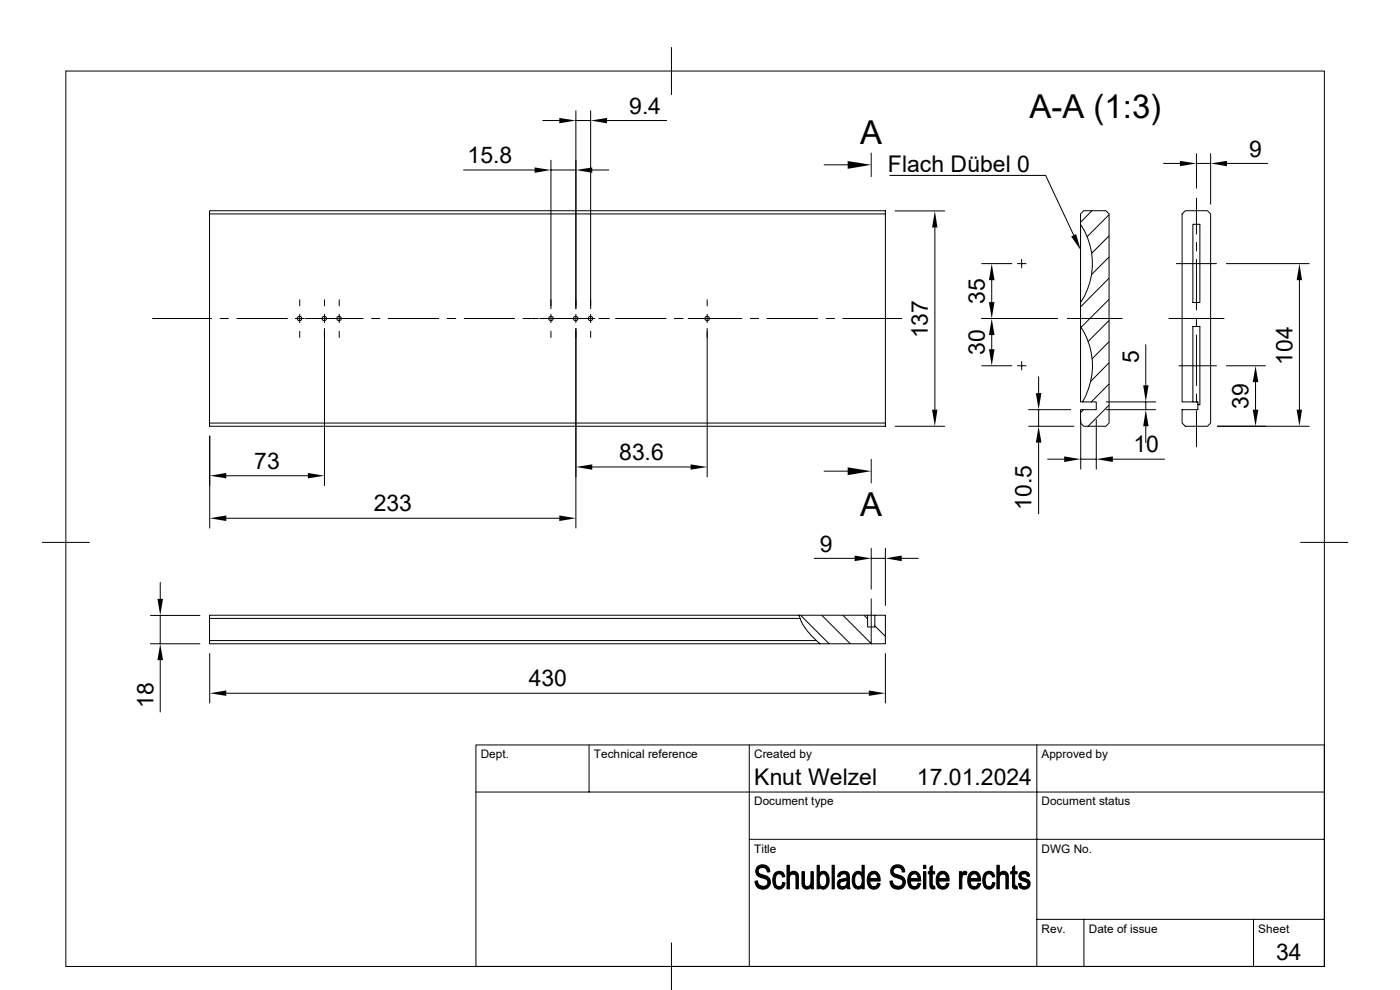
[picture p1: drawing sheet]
<svg xmlns="http://www.w3.org/2000/svg" width="297mm" height="210mm" viewBox="0 0 297 210" stroke-linecap="round" stroke-linejoin="round" font-family="sans-serif">
<g fill="none" stroke="#000" stroke-width=".21">
<path d="M14 15.1h267v189.9h-267zM142.5 10.1v10M98.3 36.1h15.1M115.1 25.6h3.6M116.9 34v31.5M116.9 36.1h5.3M122.2 23.5v42M122.2 25.6h3.1M125.3 23.5v42M125.6 36.1h3.6M128.8 25.6h12.6M174.8 35h5"/>
<path d="M184.8 32.5v5M188.8 37.2h33l6 12.7M246.8 34.7h3.5M253.8 32.6v7.3M253.8 34.7h3M256.8 32.6v10.7M260.3 34.7h8.6M44.5 44.7h143.3v45.7h-143.3zM44.5 45.4h143.3M189.9 44.7h10.5M198.3 48.3v38.6M208.3 55.9h6.4"/>
<path d="M210.4 59.4v4.7M215.9 55.9h1.8M216.7 55v1.8M229.2 45.4l.7-.7h4.7l.7 .7v44.3l-.7 .7h-4.7l-.7-.7v-2.8h3.4v-1.6h-2.9a14.9 14.9 0 0 0-.5-16v-5.1a14.9 14.9 0 0 0 0-16.6zM229.2 47.6v16.6M231.6 44.7l-2.3 2.4M235.2 45.6l-4.6 4.6M235.2 50.1l-3.6 3.6M235.2 54.6l-3.6 3.7M235.2 59.1l-5.9 6M249.6 55.9h8.5M253.1 47.6h1.5v16.6h-1.5z"/>
<path d="M253.8 42v7.7M253.8 51.4v1.8M253.8 55v10.7M260.2 55.9h17.5M275.7 59.4v27.5M32.4 67.6h12.5M46.7 67.6h1.8M50.2 67.6h10.8M62.7 67.6h1.8M63.6 63.6v1.3M63.6 66.7v1.8M63.6 70.3v1.3"/>
<path d="M64.8 67.6h1.4M66.3 67.6h10.7M68.8 63.6v1.3M68.8 66.7v1.8M68.8 69.7v33.3M72 63.6v1.3M72 66.7v1.8M72 70.3v1.3M78.8 67.6h1.8M82.4 67.6h10.7M94.9 67.6h1.8M98.5 67.6h10.7"/>
<path d="M111 67.6h1.7M112.9 67.6h1.3M114.5 67.6h11.7M116.9 66.7v1.8M116.9 70.3v1.3M122.2 66.7v1.8M122.2 69.7v42.3M125.3 66.7v1.8M125.3 70.3v1.3M127 67.6h2.3M130.6 67.6h10.7M143.1 67.6h1.8"/>
<path d="M146 67.6h11.4M150 63.6v1.3M150 66.7v1.8M150 69.7v31.5M159.2 67.6h1.8M162.7 67.6h10.8M175.3 67.6h1.7M178.8 67.6h12.5M208.3 67.6h16M208.3 77.6h6.4M210.4 71.1v3M215.9 77.6h1.8"/>
<path d="M216.7 76.7v1.8M220.3 79.9v3.5M226.4 67.6h11.7M229.2 69.3v16h.5M235.2 63.5l-5.8 5.9M235.2 68l-4.4 4.4M235.2 72.5l-3.5 3.6M235.2 77l-3.8 3.9M243.1 73.1v8.6M248 67.6h11.7M250.1 77.6h8M253.1 69.3h1.5v16.6h-.5v-.6h-1z"/>
<path d="M253.8 67.5v1.8M253.8 71.1v10.7M260.2 77.6h8.3M44.5 89.7h143.3M44.5 92.5v19.5M125.6 99.1h20.9M174.8 99.9h5M184.8 97.5v4.9M189.9 90.4h10.5M218.2 90.4h9.6M218.2 86.9h9M220.3 86.9v3.5"/>
<path d="M220.3 93.9v15.1M222.2 97.4h3.6M229.3 89v10.5M229.3 97.4h3.3M229.9 86.9l-.6 .6M232.6 89v10.5M234.7 86.9h10.5M234.7 85.3h10.5M235.2 81.5l-3.7 3.8M235.2 86l-4.4 4.4M236.1 97.4h11M243.1 85.3v1.6"/>
<path d="M243.1 90.4v3.5M253.1 85.3h-2.3v-39.9l.7-.7h4.7l.6 .7v44.3l-.6 .7h-4.7l-.7-.7v-2.8h3.3v-1M253.8 83.6v1.8M253.8 87.2v7.6M258.3 90.4h19.4M266.4 81.1v5.8M9 115.1h10M48 100.9h17.3M48 109.9h70.7M172.7 118.4h8.6M184.8 116.3v8.7M184.8 118.4h3"/>
<path d="M187.8 116.3v12.1M191.3 118.4h3.5M275.9 115.1h10.1M31.9 130.6h10.5M31.9 136.6h10.5M34 123.6v3.4M34 130.6v6M44.5 138.6v10.5M169.5 130.5l.2 .7M169.5 130.5h14.6v2.5h1.5v-2.5h2.2v6.1h-13.9M169.5 130.5h-125v.7M169.7 131.2l1.4 2.4 2.1 2.3"/>
<path d="M169.7 131.2h-125.2v4.7M169.9 130.6l6 6M173.2 135.9l.7 .7M173.2 135.9h-128.7v.7h129.4M174.4 130.6l6 6M178.9 130.6l6 6M183.3 130.6l.8 .7M184.1 130.5h1.5M184.8 127v9.5M185.6 132.8l2.2 2.2M187.8 138.6v10.5M34 140v11"/>
<path d="M48 147.1h136.3M125 158v10M159 158v47M220 158v47M101 168h180M159 178.1h122M220 195h61M230 195v10M265.9 195v10M142.5 200v10M281 205v-47h-180v47"/>
<circle cx="63.5" cy="67.6" r=".47"/>
<circle cx="68.8" cy="67.6" r=".47"/>
<circle cx="71.9" cy="67.6" r=".47"/>
<circle cx="116.9" cy="67.6" r=".47"/>
<circle cx="122.1" cy="67.6" r=".47"/>
<circle cx="125.3" cy="67.6" r=".47"/>
<circle cx="150" cy="67.6" r=".47"/>
</g>
<g fill="#000" stroke="#000" stroke-width=".21">
<path d="M160.2 186.9h.5a1.15 1.15 0 0 0 1.2 1.1h-1.4z" fill-rule="evenodd"/>
<path d="M160.6 184a1.64 1.64 0 0 1 2.4 0h-1.2a.8 .8 0 0 0-.9 .8 .8 .8 0 0 0 .9 .8 1.54 1.54 0 0 1 1.6 1.9 1.54 1.54 0 0 1-2.3 1l-.6-.5h1.4a.87 .87 0 0 0 1-.8 .87 .87 0 0 0-.9-.9 1.51 1.51 0 0 1-1.5-2.1z" fill-rule="evenodd"/>
<path d="M161.8 184h1.2l.3 1h-.5l-.3-.7z" fill-rule="evenodd"/>
<path d="M164.5 185.1a1.15 1.15 0 0 1 1.7 .2h-.9a1.46 1.46 0 0 0-.8 2l.2 .4 .6 .4h-1a2.64 2.64 0 0 1 .2-3z" fill-rule="evenodd"/>
<path d="M164.3 188.1l1.4-.1 .3-.4v-.4l.5 .1a1.22 1.22 0 0 1-.7 1.3 1.22 1.22 0 0 1-1.5-.5z" fill-rule="evenodd"/>
<path d="M165.3 185.3h.9l.3 .7-.5 .1v-.2a.65 .65 0 0 0-.7-.6z" fill-rule="evenodd"/>
<path d="M167 183.6h.5v1.7l1.7 .1h-1.1l-.5 .4-.1 2.8h-.5z" fill-rule="evenodd"/>
<path d="M167.6 185.1a.99 .99 0 0 1 1.6 .3l-1.7-.1z" fill-rule="evenodd"/>
<path d="M168.3 185.4h1l.1 3.2h-.5v-2.4a.64 .64 0 0 0-.6-.8z" fill-rule="evenodd"/>
<path d="M170.1 184.9h.5v2.5l.2 .4 .4 .3h.8a1.08 1.08 0 0 1-1.3 .4 1.08 1.08 0 0 1-.6-1.3z" fill-rule="evenodd"/>
<path d="M171.3 188.1l.8-.1-.1 .1z" fill-rule="evenodd"/>
<path d="M172 184.9h.6v3.7h-.5v-.6h-.4l.3-.8z" fill-rule="evenodd"/>
<path d="M173.4 183.6h.4v1.7h.8a1.59 1.59 0 0 0-.7 2.2l.4 .6h-.5v.5h-.4z" fill-rule="evenodd"/>
<path d="M173.8 188.1h.8l-.7 .1z" fill-rule="evenodd"/>
<path d="M173.9 185.2a1.14 1.14 0 0 1 1.3-.2 1.14 1.14 0 0 1 .7 1.2 1.73 1.73 0 0 1-1.4 2.4l-.6-.4 .7-.1a1.67 1.67 0 0 0 .6-2.4l-.5-.4h-.9z" fill-rule="evenodd"/>
<path d="M176.5 183.6h.5v5h-.5z" fill-rule="evenodd"/>
<path d="M177.9 185.3h1.1l-.6 .2-.2 .5h-.5z" fill-rule="evenodd"/>
<path d="M177.8 186.9l.3-.2h1.6l-.6 .2a.68 .68 0 0 0-.8 .3 .68 .68 0 0 0 .1 .8l1.2 .2a1.11 1.11 0 0 1-1.6 .3 1.11 1.11 0 0 1-.2-1.6z" fill-rule="evenodd"/>
<path d="M178.3 185a1.21 1.21 0 0 1 1.9 .8l.1 2.8h-.5l-.1-.5h-.6l.5-.5 .1-.9h-1.6l1-.3a.52 .52 0 0 0 .6-.5 .52 .52 0 0 0-.5-.5l-1.3-.1z" fill-rule="evenodd"/>
<path d="M178.8 188.1h.9z" fill-rule="evenodd"/>
<path d="M181.4 185.1l.8-.3 .3 .2 .4 .3h-.8a1.6 1.6 0 0 0-.7 2.3l.4 .4 .3 .1h-.9a2.64 2.64 0 0 1 .2-3z" fill-rule="evenodd"/>
<path d="M181.2 188.1h1.7a.94 .94 0 0 1-.9 .5 .94 .94 0 0 1-.8-.5z" fill-rule="evenodd"/>
<path d="M182.9 183.6h.4v5h-.4v-.5h-.6a1.76 1.76 0 0 0-.1-2.8h-.1h.8z" fill-rule="evenodd"/>
<path d="M184.4 185.3h1l-.6 .3-.3 .8h2.2v.2v.3h-2.2l.2 .9 .7 .3h-1a2.75 2.75 0 0 1 0-2.8z" fill-rule="evenodd"/>
<path d="M184.6 185.1a1.35 1.35 0 0 1 1.5 0 1.35 1.35 0 0 1 .6 1.3h-2.2h1.7l-.4-.9-.4-.2h-1z" fill-rule="evenodd"/>
<path d="M184.4 188.1h1.2l.4-.2 .2-.5 .5 .1a1.3 1.3 0 0 1-.9 1.1 1.3 1.3 0 0 1-1.4-.5z" fill-rule="evenodd"/>
<path d="M188.8 186.9h.5a1.22 1.22 0 0 0 1.2 1.1h-1.4z" fill-rule="evenodd"/>
<path d="M189.3 183.9a1.63 1.63 0 0 1 2.3 .1h-1.2a.77 .77 0 0 0-.9 .7 .77 .77 0 0 0 .8 .8 1.63 1.63 0 0 1 1.7 2.2 1.68 1.68 0 0 1-2.9 .3h1.4a.88 .88 0 0 0 1.1-.8 .88 .88 0 0 0-1-.9 1.53 1.53 0 0 1-1.4-2.3z" fill-rule="evenodd"/>
<path d="M190.4 184h1.2l.3 1h-.5l-.3-.7z" fill-rule="evenodd"/>
<path d="M193 185.3h1l-.6 .3-.3 .8h2.2v.2v.3h-2.2l.2 .9 .7 .3h-1a2.75 2.75 0 0 1 0-2.8z" fill-rule="evenodd"/>
<path d="M193.2 185.1a1.33 1.33 0 0 1 1.5-.1 1.33 1.33 0 0 1 .6 1.4h-2.2h1.7l-.4-.9-.4-.2h-1z" fill-rule="evenodd"/>
<path d="M193 188.1h1.2l.3-.1 .3-.6 .5 .1a1.31 1.31 0 0 1-1 1.1 1.31 1.31 0 0 1-1.3-.5z" fill-rule="evenodd"/>
<path d="M195.9 184.9h.5v3.7h-.5z" fill-rule="evenodd"/>
<path d="M195.9 183.6h.5v.6h-.5z" fill-rule="evenodd"/>
<path d="M197.3 184l.5-.4v1.3h.5v.5h-.5v2.3l.1 .3h.2h-.8v-2.6h-.4v-.5h.4z" fill-rule="evenodd"/>
<path d="M197.3 188h1l.1 .6-.8-.1z" fill-rule="evenodd"/>
<path d="M199 185.4l1-.1-.7 .4-.1 .7h2.1v.5h-2.2l.3 .9 .6 .3h-1a2.81 2.81 0 0 1 0-2.7z" fill-rule="evenodd"/>
<path d="M199.3 185.1a1.34 1.34 0 0 1 1.4 0 1.34 1.34 0 0 1 .6 1.3h-2.1h1.6l-.3-.9-.4-.2h-1.1z" fill-rule="evenodd"/>
<path d="M199 188.1h1.3l.3-.2 .2-.5 .5 .1a1.3 1.3 0 0 1-.9 1.1 1.3 1.3 0 0 1-1.4-.5z" fill-rule="evenodd"/>
<path d="M203.5 184.9h.5v.6h.6a1.01 1.01 0 0 0-.6 1.1v2h-.5z" fill-rule="evenodd"/>
<path d="M204.2 185.1l.1-.1a.56 .56 0 0 1 .8 0l-.1 .6-1-.1z" fill-rule="evenodd"/>
<path d="M205.7 185.4l1-.1-.5 .2-.4 .9h2.2v.5h-2.2l.3 .9 .6 .3h-1a2.81 2.81 0 0 1 0-2.7z" fill-rule="evenodd"/>
<path d="M205.8 185.2a1.35 1.35 0 0 1 1.6-.2 1.35 1.35 0 0 1 .6 1.4h-2.2h1.7l-.2-.7-.3-.3-1.3-.1z" fill-rule="evenodd"/>
<path d="M205.7 188.1h1.2l.4-.2 .2-.5 .5 .1a1.3 1.3 0 0 1-.9 1.1 1.3 1.3 0 0 1-1.4-.5z" fill-rule="evenodd"/>
<path d="M209.1 185.1a1.15 1.15 0 0 1 1.7 .2h-1a1.46 1.46 0 0 0-.7 2l.2 .6 .5 .2h-.9a2.64 2.64 0 0 1 .2-3z" fill-rule="evenodd"/>
<path d="M208.9 188.1l1.3-.1 .4-.8 .5 .1a1.22 1.22 0 0 1-.8 1.3 1.22 1.22 0 0 1-1.4-.5z" fill-rule="evenodd"/>
<path d="M209.8 185.3h1l.2 .7-.5 .1v-.2a.65 .65 0 0 0-.7-.6z" fill-rule="evenodd"/>
<path d="M211.5 183.6h.5v1.7l1.8 .1h-1.1l-.6 .4-.1 2.8h-.5z" fill-rule="evenodd"/>
<path d="M212.2 185.1a.99 .99 0 0 1 1.6 .3l-1.8-.1z" fill-rule="evenodd"/>
<path d="M212.8 185.4h1l.1 3.2h-.5v-2.4a.64 .64 0 0 0-.6-.8z" fill-rule="evenodd"/>
<path d="M214.8 184l.5-.4v1.3h.5v.5h-.5v2.1v.3l.3 .2h-.8v-2.6h-.4v-.5h.4z" fill-rule="evenodd"/>
<path d="M214.8 188h1l.1 .6-.8-.1z" fill-rule="evenodd"/>
<path d="M216.3 185.3h1a.48 .48 0 0 0-.6 .4 .48 .48 0 0 0 .5 .6 1.32 1.32 0 0 1 1.3 1.4 1.29 1.29 0 0 1-2.2 .5l1-.1a.58 .58 0 0 0 .7-.5 .58 .58 0 0 0-.6-.6 1.12 1.12 0 0 1-1.1-1.7z" fill-rule="evenodd"/>
<path d="M216.1 187.5l.5-.1v.2a.67 .67 0 0 0 .7 .5l-1 .1z" fill-rule="evenodd"/>
<path d="M216.5 185.1a1.21 1.21 0 0 1 1.9 .7l-.5 .1a.58 .58 0 0 0-.6-.6h-1z" fill-rule="evenodd"/>
</g>
<g fill="#000">
<path d="M113.4 35.5l3.5 .6-3.5 .6zM118.7 25l3.5 .6-3.5 .6zM122.2 36.1l3.4-.6v1.2zM125.3 25.6l3.5-.6v1.2zM179.8 34.2l5 .8-5 .8zM250.3 34.1l3.5 .6-3.5 .6zM256.8 34.7l3.5-.6v1.2zM198.3 44.7l.6 3.6h-1.2zM210.4 55.9l.6 3.5h-1.2zM227.2 50.2l1.1-.5 1 3.4zM275.7 55.9l.5 3.5h-1.1zM209.8 64.1h1.2l-.6 3.5z"/>
<path d="M210.4 67.6l.6 3.5h-1.2zM209.8 74.1h1.2l-.6 3.5zM122.2 99.1l3.4-.6v1.2zM146.5 98.5l3.5 .6-3.5 .6zM179.8 99.1l5 .8-5 .9zM197.7 86.9h1.2l-.6 3.5zM219.8 83.4h1.1l-.6 3.5zM220.3 90.4l.6 3.5h-1.1zM225.8 96.8l3.5 .6-3.5 .6zM232.6 97.4l3.5-.6v1.2zM243.1 86.9l.6 3.5h-1.2zM242.5 81.7h1.2l-.6 3.6z"/>
<path d="M265.8 86.9h1.2l-.6 3.5zM266.4 77.6l.6 3.5h-1.2zM275.1 86.9h1.1l-.5 3.5zM44.5 100.9l3.5-.6v1.2zM44.5 109.9l3.5-.6v1.2zM65.3 100.3l3.5 .6-3.5 .6zM118.7 109.3l3.5 .6-3.5 .6zM181.3 117.9l3.5 .5-3.5 .6zM187.8 118.4l3.5-.5v1.1zM33.4 127h1.2l-.6 3.6zM34 136.6l.6 3.4h-1.2zM44.5 147.1l3.5-.6v1.1z"/>
<path d="M184.3 146.5l3.5 .6-3.5 .5z"/>
</g>
<g font-size="7">
<text x="218.4" y="25">A-A (1:3)</text>
<text x="182.5" y="30.5">A</text>
<text x="182.5" y="109.5">A</text>
</g>
<g font-size="4.9">
<text x="133.5" y="24.1">9.4</text>
<text x="99.2" y="34.6">15.8</text>
<text x="265" y="33.2">9</text>
<text x="188.4" y="36.5">Flach Dübel 0</text>
<text x="208.9" y="64.5" transform="rotate(-90 208.9 64.5)">35</text>
<text x="196.8" y="71.8" transform="rotate(-90 196.8 71.8)">137</text>
<text x="208.9" y="75.3" transform="rotate(-90 208.9 75.3)">30</text>
<text x="241.6" y="77" transform="rotate(-90 241.6 77)">5</text>
<text x="274.2" y="77.4" transform="rotate(-90 274.2 77.4)">104</text>
<text x="264.9" y="86.7" transform="rotate(-90 264.9 86.7)">39</text>
<text x="240.5" y="96">10</text>
<text x="53.9" y="99.4">73</text>
<text x="131.4" y="97.6">83.6</text>
<text x="79.3" y="108.5">233</text>
<text x="218.9" y="108.1" transform="rotate(-90 218.9 108.1)">10.5</text>
<text x="173.9" y="117">9</text>
<text x="112.2" y="145.6">430</text>
<text x="32.6" y="150.2" transform="rotate(-90 32.6 150.2)">18</text>
<text x="160" y="166.5">Knut Welzel</text>
<text x="194.5" y="166.5">17.01.2024</text>
<text x="270.7" y="203.7">34</text>
</g>
<g font-size="2.5">
<text x="102" y="160.8">Dept.</text>
<text x="126" y="160.8">Technical reference</text>
<text x="160" y="160.8">Created by</text>
<text x="220.9" y="160.8">Approved by</text>
<text x="160" y="170.9">Document type</text>
<text x="220.9" y="170.9">Document status</text>
<text x="160" y="180.8">Title</text>
<text x="220.9" y="180.8">DWG No.</text>
<text x="220.9" y="197.8">Rev.</text>
<text x="231" y="197.8">Date of issue</text>
<text x="266.9" y="197.8">Sheet</text>
</g>
</svg>
